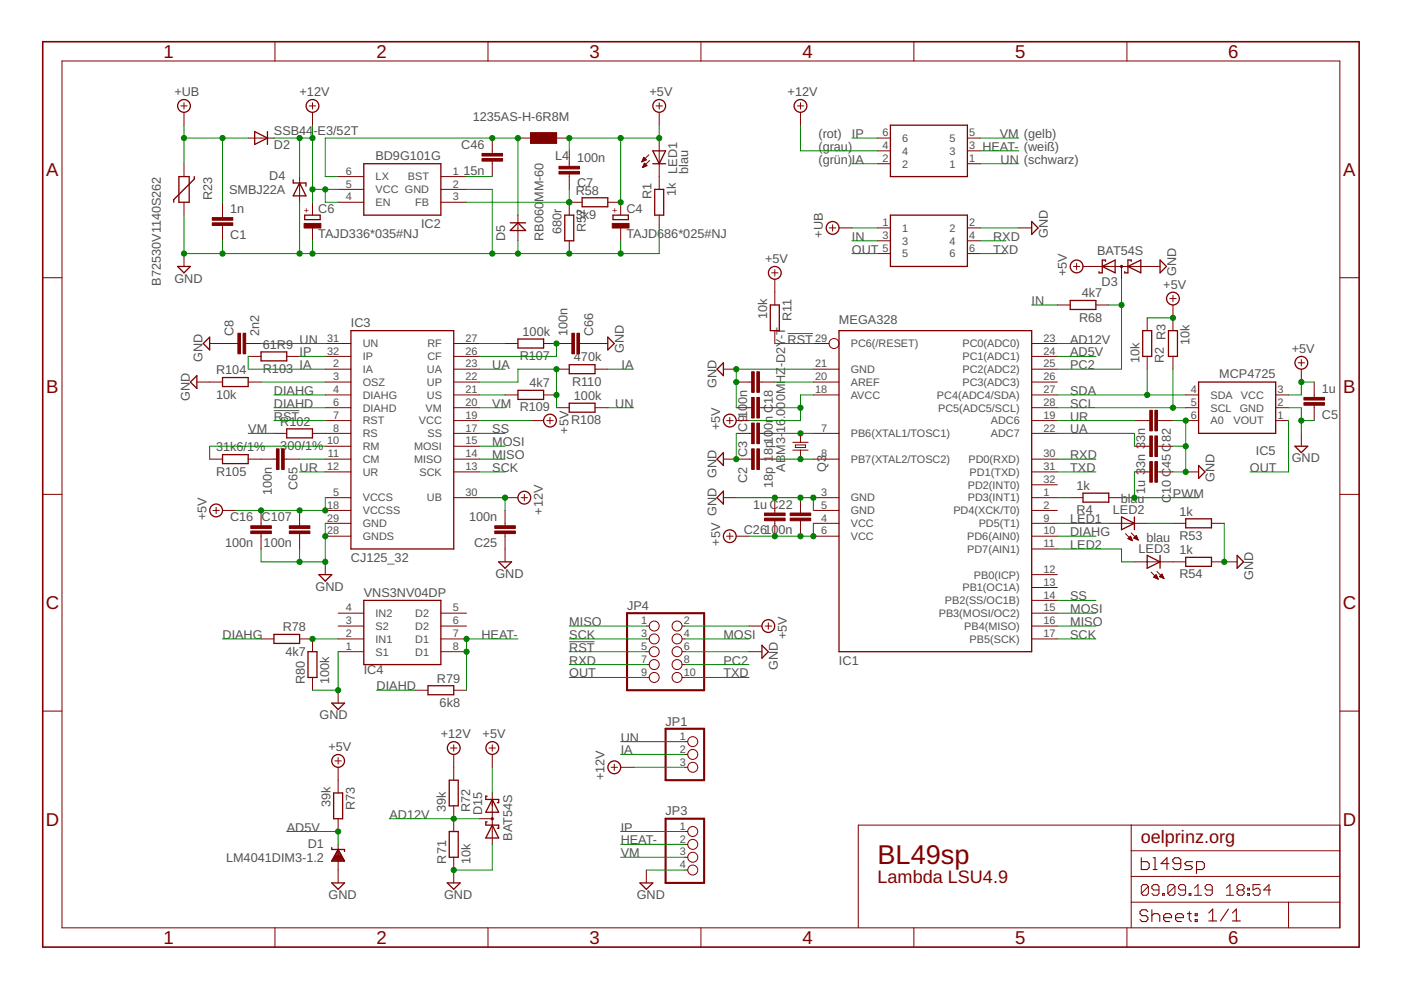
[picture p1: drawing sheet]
<svg xmlns="http://www.w3.org/2000/svg" width="297mm" height="210mm" viewBox="0 0 297 210" stroke-linecap="round" stroke-linejoin="round" font-family="sans-serif">
<path d="M167 70.7h5.4M58.1 87.1h5.4M120.7 136.1h5.4" fill="none" stroke="#505050" stroke-width=".21"/>
<g fill="none" stroke="#800000" stroke-width=".28">
<path d="M37.9 37.4h2.2v5.5h-2.2zM41.2 37.4v.6l-4.4 4.3v.6M54 27.9l2.7 1.4-2.7 1.3zM56.7 27.9v2.7M62.2 38.1v.7h2.7v.7M63.5 38.8l1.4 2.7h-2.7zM77.1 34.7h16.4v10.9h-16.4zM112.5 28.2h5.5v2.2h-5.5zM138.4 32h2.7l-1.3 2.7zM138.4 34.7h2.7M188.8 26.5h16.3v10.9h-16.3zM37.7 56.5h2.7l-1.4 1.3z"/>
<path d="M64.6 45.6h3.3v1h-3.3zM108.2 47.2h3.2M109.8 47.2l1.6 1.7h-3.2zM119.7 45.6h1.9v5.5h-1.9zM123.4 41.9h5.5v1.9h-5.5zM130 45.6h3.2v1h-3.2zM138.8 40.2h1.9v5.4h-1.9zM188.8 45.6h16.3v10.9h-16.3zM218.7 47l1.4 1.3-1.4 1.4zM233.7 56.5l2.7-1.4v2.7zM234.4 55.4v-.3h-.7v2.7h-.7v-.2M239.1 56.5l2.8-1.4v2.7z"/>
<path d="M239.8 55.4v-.3h-.7v2.7h-.6v-.2M246 55.1l1.3 1.4-1.3 1.3zM44.4 71.5v2.7l-1.3-1.4zM55.4 74.6h5.4v1.9h-5.4zM74.4 70.1h21.8v46.3h-21.8zM109.8 71.9h5.5v1.9h-5.5zM120.7 77.3h5.5v1.9h-5.5zM128.9 71.5l1.3 1.3-1.3 1.4zM153.4 76.9v2.8l-1.4-1.4zM163.3 64.7h1.9v5.4h-1.9zM177.9 70.1h40.8v68.1h-40.8zM226.9 63.7h5.4v1.9h-5.4z"/>
<path d="M242.3 70.1h1.9v5.5h-1.9zM247.7 70.1h1.9v5.5h-1.9zM40.4 81l1.3-1.3v2.7zM47.2 80.1h5.4v1.9h-5.4zM47.2 96.4h5.4v1.9h-5.4zM60.8 90.9h5.5v1.9h-5.5zM109.8 82.8h5.5v1.9h-5.5zM120.7 85.5h5.5v1.9h-5.5zM153.4 96v2.7l-1.4-1.4zM254.1 81h16.4v10.9h-16.4zM254.1 98.7l1.4 1.4-1.4 1.3zM274.6 94.6h2.7l-1.4 1.4z"/>
<path d="M105.7 119.1h2.8l-1.4 1.4zM153.4 104.1v2.8l-1.4-1.4zM229.6 104.6h5.5v1.9h-5.5zM237.8 109.6l2.7 1.4-2.7 1.3zM240.5 109.6v2.7M243.2 117.8l2.8 1.3-2.8 1.4zM246 117.8v2.7M251.4 110h5.5v1.9h-5.5zM251.4 118.2h5.5v1.9h-5.5zM262.3 117.8l1.4 1.3-1.4 1.4zM58.1 134.5h5.4v1.9h-5.4zM65.3 138.2h1.9v5.4h-1.9z"/>
<path d="M67.6 121.8h2.7l-1.3 1.4zM77.1 127.3h16.4v13.6h-16.4zM161.5 136.8l1.4 1.4-1.4 1.4zM70.3 149.1h2.7l-1.3 1.3zM90.7 145.4h5.5v1.9h-5.5zM70.3 179.7v.4h2.7v.4M70.7 168.1h1.9v5.5h-1.9zM95.2 165.4h2v5.5h-2zM95.2 176.3h2v5.5h-2zM103.3 174.3h-.3v.6h2.7v.7h-.2M103.3 168.8h-.3v.7h2.7v.7h-.2M104.4 174.9l1.3 2.8h-2.7z"/>
<path d="M104.4 169.5l1.3 2.7h-2.7zM70.3 182.5h2.7M70.3 187.2h2.7l-1.3 1.4zM70.5 182.3h2.4M70.6 182.1h2.2M70.7 181.8h1.9M70.9 181.6h1.6M71 181.3h1.4M71.1 181.1h1.1M71.3 180.8h.8M71.4 180.6h.6M71.5 180.4h.3"/>
<path d="M71.7 180.1l1.3 2.5h-2.7zM94.8 187.2h2.8l-1.4 1.4zM135.7 187.2h2.7l-1.4 1.4z"/>
<circle cx="39" cy="22.5" r="1.35"/>
<circle cx="66.3" cy="22.5" r="1.35"/>
<circle cx="139.8" cy="22.5" r="1.35"/>
<circle cx="169.7" cy="22.5" r="1.35"/>
<circle cx="164.3" cy="57.8" r="1.35"/>
<circle cx="176.5" cy="48.3" r="1.35"/>
<circle cx="228.3" cy="56.5" r="1.35"/>
<circle cx="248.7" cy="63.3" r="1.35"/>
<circle cx="275.9" cy="76.9" r="1.35"/>
<circle cx="116.6" cy="89.2" r="1.35"/>
<circle cx="154.7" cy="89.2" r="1.35"/>
<circle cx="45.8" cy="108.2" r="1.35"/>
<circle cx="111.2" cy="105.5" r="1.35"/>
<circle cx="154.7" cy="113.7" r="1.35"/>
<circle cx="162.9" cy="132.7" r="1.35"/>
<circle cx="96.2" cy="158.6" r="1.35"/>
<circle cx="104.4" cy="158.6" r="1.35"/>
<circle cx="71.7" cy="161.3" r="1.35"/>
<circle cx="130.2" cy="162.7" r="1.35"/>
</g>
<g fill="none" stroke="#800000" stroke-width=".21">
<path d="M13.1 12.9h271v183.8h-271zM58.3 8.8v4.1M103.5 8.8v4.1M148.6 8.8v4.1M193.8 8.8v4.1M238.9 8.8v4.1M38.3 22.5h1.4M39 21.8v1.3M39 23.8v2.7M39 34.7v2.7M52.6 29.3h5.5M63.5 37.4v5.5"/>
<path d="M65.6 22.5h1.3M66.3 21.8v1.3M66.3 23.8v2.7M71.7 37.4h5.4M93.5 37.4h5.4M104.4 29.3v3.2M104.4 34.2v3.2M109.8 29.3h2.7M118 29.3h2.7M120.7 32v3.3M120.7 36.9v3.3M136.1 34.3h.1"/>
<path d="M136.1 34.2h.3M136.2 34h.5M136.2 33.9h.8M136.2 35.5h.1M136.3 35.3h.3M136.3 33.8h.6M136.4 35.2h.5M136.4 33.7h.4M136.4 33.5h.3M136.4 35.1h.7M136.5 35h.5M136.5 33.4h.1"/>
<path d="M136.5 33.4l.5 .5-.9 .4zM136.5 34.8h.4M136.6 34.7h.2M136.6 34.6l.6 .5-1 .4zM137.6 32.8l-1.5 1.5M137.7 34l-1.5 1.5M139.1 22.5h1.3M139.8 21.8v1.3M139.8 23.8v2.7M139.8 29.3v10.9M169 22.5h1.4M169.7 21.8v1.3"/>
<path d="M169.7 23.8v2.7M186.1 29.3h2.7M186.1 34.7h2.7M186.1 32h2.7M205.1 29.3h2.7M205.1 34.7h2.7M205.1 32h2.7M9.1 58.9h4M39 42.9v2.7M39 53.8v2.7M47.2 42.9v3.2M47.2 47.8v3.3"/>
<path d="M66.3 42.9v2.7M66.3 48.3v2.8M71.7 40.2h5.4M71.7 42.9h5.4M93.5 40.2h5.4M93.5 42.9h5.4M109.8 45.6v5.5M120.7 51.1v2.7M123.4 42.9h-2.7v2.7M128.9 42.9h2.7v2.7M131.6 48.3v2.8M139.8 45.6v2.7"/>
<path d="M163.6 57.8h1.4M164.3 57.2v1.3M164.3 59.2v5.5M175.8 48.3h1.4M176.5 47.6v1.4M177.9 48.3h2.7M186.1 48.3h2.7M186.1 51.1h2.7M186.1 53.8h2.7M205.1 48.3h2.7M205.1 51.1h2.7M205.1 53.8h2.7"/>
<path d="M216 48.3h2.7M227.6 56.5h1.3M228.3 55.8v1.4M229.6 56.5h16.4M237.8 56.5v2.7M284.1 58.9h4.1M44.4 72.8h6M52.1 72.8h3.3M52.6 75.6h2.8M60.8 75.6h2.7M69 75.6h5.4M69 72.8h5.4"/>
<path d="M69 78.3h5.4M96.2 75.6h5.4M96.2 72.8h5.4M96.2 78.3h5.4M107.1 72.8h2.7M115.3 72.8h5.9M118 78.3h2.7M122.9 72.8h6M126.2 78.3h2.7M153.4 78.3h2.7M164.3 70.1v2.7M172.4 72.8h3.4"/>
<path d="M172.4 78.3h5.5M218.7 75.6h5.5M218.7 72.8h5.5M218.7 78.3h5.5M224.2 64.7h2.7M232.3 64.7h2.8M243.2 67.4v2.7M243.2 75.6v2.7M248 63.3h1.4M248.7 62.6v1.4M248.7 64.7v5.4M248.7 75.6v2.7"/>
<path d="M275.2 76.9h1.4M275.9 76.2v1.4M275.9 78.3v2.7M41.7 81h5.5M44.4 97.3h2.8M52.6 81h2.8M52.6 97.3h6M58.1 91.9h2.7M60.3 97.3h3.2M66.3 91.9h8.1M69 89.2h5.4M69 81h5.4"/>
<path d="M69 97.3h5.4M69 86.4h5.4M69 83.7h5.4M69 94.6h5.4M96.2 89.2h5.4M96.2 91.9h5.4M96.2 81h5.4M96.2 97.3h5.4M96.2 86.4h5.4M96.2 83.7h5.4M96.2 94.6h5.4M107.1 83.7h2.7"/>
<path d="M112.5 89.2h2.8M115.3 83.7h2.7M115.9 89.2h1.4M116.6 88.5v1.4M118 86.4h2.7M126.2 86.4h2.7M153.4 97.3h6M154.1 89.2h1.3M154.7 88.5v1.4M156.1 89.2h2.7M156.1 91.9h3.3M156.1 81h3.3"/>
<path d="M156.1 86.4h3.3M161 91.9h3.3M161 81h3.3M161 97.3h3.3M161 86.4h3.3M168.1 95.4h3.2M168.1 93.8h3.2M168.6 94.3h2.2v.6h-2.2zM169.7 91.9v1.9M169.7 95.4v1.9M172.4 91.9h5.5M172.4 81h5.5"/>
<path d="M172.4 97.3h5.5M172.4 83.7h5.5M218.7 89.2h5.5M218.7 91.9h5.5M218.7 81h5.5M218.7 97.3h5.5M218.7 86.4h5.5M218.7 83.7h5.5M240.5 89.2h3.3M240.5 94.6h3.3M245.4 89.2h3.3M245.4 94.6h3.3"/>
<path d="M251.4 89.2h2.7M251.4 86.4h2.7M251.4 83.7h2.7M270.5 89.2h2.7M270.5 86.4h2.7M270.5 83.7h2.7M275.9 91.9v2.7M278.6 81v3.3M278.6 85.9v3.3M9.1 104.8h4M45.1 108.2h1.4M45.8 107.5v1.4"/>
<path d="M47.2 108.2h2.7M55.4 108.2v3.3M55.4 113.1v3.3M63.5 108.2v3.3M63.5 113.1v3.3M69 105.5h5.4M69 100.1h5.4M69 111h5.4M69 113.7h5.4M69 108.2h5.4M69 119.1v2.7M96.2 105.5h5.4"/>
<path d="M96.2 100.1h5.4M107.1 108.2v3.3M107.1 113.1v6M107.1 105.5h2.7M110.5 105.5h1.3M111.2 104.8v1.4M153.4 105.5h2.7M154.1 113.7h1.3M154.7 113v1.4M156.1 113.7h2.7M164.3 105.5v3.3M164.3 110.4v3.3"/>
<path d="M169.7 105.5v3.3M169.7 110.4v3.3M172.4 105.5h5.5M172.4 111h5.5M172.4 113.7h5.5M172.4 108.2h5.5M218.7 105.5h5.5M218.7 100.1h5.5M218.7 111h5.5M218.7 113.7h5.5M218.7 108.2h5.5M218.7 116.4h5.5"/>
<path d="M218.7 102.8h5.5M226.9 105.5h2.7M235.1 105.5h2.7M235.1 111h8.1M238.6 113.1l1.5 1.5M239.1 114.2l.6-.5 .4 .9zM239.2 114.2h.7M239.3 114.1h.6M239.4 114.3h.6M239.4 113.9h.4M239.6 113.8h.2M239.7 114.5h.3"/>
<path d="M239.8 113l1.5 1.5M240 114.6h.1M240.4 114.1l.9 .4M240.4 114.1h.8M240.5 100.1h3.3M240.5 113.9h.6M240.5 119.1h10.9M240.6 114.2h.6M240.7 113.8h.3M240.8 113.7h.2M240.9 113.5l-.5 .6M240.9 113.5l.4 1"/>
<path d="M240.9 113.5h.1M241 114.3h.3M241.3 114.5h.1M245.4 100.1h3.3M248.7 111h2.7M251.4 100.1h2.7M256.9 111h2.7M256.9 119.1h5.4M284.1 104.8h4.1M55.4 135.5h2.7M63.5 135.5h2.8v2.7M71.7 135.5h5.4"/>
<path d="M71.7 138.2h5.4M71.7 132.7h5.4M71.7 130h5.4M93.5 135.5h5.4M93.5 138.2h5.4M93.5 132.7h5.4M93.5 130h5.4M137 135.5h.6M137 138.2h.6M137 132.7h.6M144.6 135.5h.6M144.6 138.2h.6"/>
<path d="M144.6 132.7h.6M158.8 138.2h2.7M158.8 132.7h2.7M162.2 132.7h1.4M162.9 132.1v1.3M218.7 135.5h5.5M218.7 132.7h5.5M218.7 121.8h5.5M218.7 130h5.5M218.7 127.3h5.5M218.7 124.6h5.5M244.1 121.3l1.5 1.5"/>
<path d="M244.6 122.4l1 .4M244.6 122.4l.5-.6 .5 1M244.6 122.4h.8M244.8 122.2h.5M244.8 122.5h.6M244.9 122.1h.4M245 122h.2M245.2 122.6h.3M245.3 121.2l1.5 1.5M245.4 122.7h.1M245.9 122.2h.7M246 122.1h.5"/>
<path d="M246.1 122.4h.6M246.1 122h.4M246.2 121.8h.2M246.4 121.7l.4 1-1-.4zM246.4 122.5h.3M246.7 122.6h.1M9.1 150.8h4M66.3 143.6v2.7M71.7 146.3v2.8M88 146.3h2.7M95.5 158.6h1.4M96.2 157.9v1.4"/>
<path d="M96.2 160v5.4M96.2 146.3h2.7M103.7 158.6h1.4M104.4 157.9v1.4M104.4 160v2.7M137 140.9h.6M137 143.6h.6M144.6 140.9h.6M144.6 143.6h.6M145.2 157.2h.6M145.2 160h.6M284.1 150.8h4.1"/>
<path d="M71 161.3h1.4M71.7 160.7v1.3M71.7 162.7v5.4M71.7 173.6v2.7M71.7 179v8.2M96.2 170.9v5.4M101.6 173.6h2.8M104.4 168.1v10.9M129.6 162.7h1.3M130.2 162v1.4M131.6 162.7h2.7M145.2 162.7h.6"/>
<path d="M145.2 176.3h.6M145.2 179h.6M239.8 174.9v21.8M284.1 174.9h-102.1v21.8M58.3 196.7v4.1M96.2 181.8v5.4M103.5 196.7v4.1M137 184.5v2.7M145.2 181.8h.6M145.2 184.5h.6M148.6 196.7v4.1M193.8 196.7v4.1"/>
<path d="M238.9 196.7v4.1M239.8 191.3h44.3M239.8 185.8h44.3M239.8 180.4h44.3M243.5 187.9l-.4-.3h-.8l-.3 .3v1.5M243.5 187.9v1.5l-.4 .4h-.8l-.3-.4M243.5 187.9l-1.5 1.5M245.7 188.7h-1.1l-.4-.4v-.4l.4-.3h.8l.3 .3v1.5l-.3 .4h-.8l-.4-.4M246.5 189.4h.4v.4h-.4zM249.1 187.9l-.3-.3h-.8l-.4 .3v1.5M249.1 187.9v1.5l-.3 .4h-.8l-.4-.4M249.1 187.9l-1.5 1.5"/>
<path d="M251.4 188.7h-1.1l-.4-.4v-.4l.4-.3h.7l.4 .3v1.5l-.4 .4h-.7l-.4-.4M252.1 189.4h.4v.4h-.4zM253.3 189.8h1.5M253.3 188.3l.7-.7v2.2M257 188.7h-1.1l-.4-.4v-.4l.4-.3h.7l.4 .3v1.5l-.4 .4h-.7l-.4-.4M260 189.8h1.5M260 188.3l.8-.7v2.2M262.7 188.7l-.4-.4v-.4l.4-.3h.7l.4 .3v.4l-.4 .4M262.7 188.7l-.4 .4v.3l.4 .4h.7l.4-.4v-.3l-.4-.4M262.7 188.7h.7M264.5 189.4h.4v.4h-.4zM264.5 188.3h.4v.4h-.4z"/>
<path d="M267.2 187.6h-1.5v1.1l.7-.4h.4l.4 .4v.7l-.4 .4h-.8l-.3-.4M269.4 188.7h-1.5l1.1-1.1v2.2M273.2 191.3v5.4"/>
<circle cx="176.8" cy="72.8" r="1.06"/>
<circle cx="138.7" cy="135.5" r="1.06"/>
<circle cx="138.7" cy="132.7" r="1.06"/>
<circle cx="138.7" cy="138.2" r="1.06"/>
<circle cx="143.6" cy="138.2" r="1.06"/>
<circle cx="143.6" cy="132.7" r="1.06"/>
<circle cx="143.6" cy="135.5" r="1.06"/>
<circle cx="138.7" cy="143.6" r="1.06"/>
<circle cx="138.7" cy="140.9" r="1.06"/>
<circle cx="143.6" cy="143.6" r="1.06"/>
<circle cx="143.6" cy="140.9" r="1.06"/>
<circle cx="146.9" cy="160" r="1.06"/>
<circle cx="146.9" cy="157.2" r="1.06"/>
<circle cx="146.9" cy="179" r="1.06"/>
<circle cx="146.9" cy="176.3" r="1.06"/>
<circle cx="146.9" cy="162.7" r="1.06"/>
<circle cx="146.9" cy="184.5" r="1.06"/>
<circle cx="146.9" cy="181.8" r="1.06"/>
</g>
<g fill="#800000" stroke="#800000" stroke-width=".21">
<path d="M53.2 112.6h4.3v.5h-4.3z"/>
<path d="M53.2 111.5h4.3v.5h-4.3z"/>
<path d="M104.9 111.5h4.4v.5h-4.4z"/>
<path d="M104.9 112.6h4.4v.5h-4.4z"/>
<path d="M61.3 112.6h4.4v.5h-4.4z"/>
<path d="M61.3 111.5h4.4v.5h-4.4z"/>
<path d="M58.6 95.2h.6v4.3h-.6z"/>
<path d="M59.7 95.2h.6v4.3h-.6z"/>
<path d="M121.2 70.7h.6v4.3h-.6z"/>
<path d="M122.3 70.7h.6v4.3h-.6z"/>
<path d="M160.5 95.2h.5v4.3h-.5z"/>
<path d="M159.4 95.2h.5v4.3h-.5z"/>
<path d="M160.5 89.7h.5v4.4h-.5z"/>
<path d="M159.4 89.7h.5v4.4h-.5z"/>
<path d="M162.1 108.8h4.4v.5h-4.4z"/>
<path d="M162.1 109.9h4.4v.5h-4.4z"/>
<path d="M243.8 87h.5v4.4h-.5z"/>
<path d="M244.9 87h.5v4.4h-.5z"/>
<path d="M243.8 92.4h.5v4.4h-.5z"/>
<path d="M244.9 92.4h.5v4.4h-.5z"/>
<path d="M159.4 78.8h.5v4.4h-.5z"/>
<path d="M160.5 78.8h.5v4.4h-.5z"/>
<path d="M167.5 109.9h4.4v.5h-4.4z"/>
<path d="M167.5 108.8h4.4v.5h-4.4z"/>
<path d="M45 46.1h4.4v.6h-4.4z"/>
<path d="M45 47.2h4.4v.6h-4.4z"/>
<path d="M129.8 47.4h3.6v.9h-3.6z"/>
<path d="M64.5 47.4h3.5v.9h-3.5z"/>
<path d="M102.2 33.6h4.4v.6h-4.4z"/>
<path d="M102.2 32.5h4.4v.6h-4.4z"/>
<path d="M118.5 35.3h4.4v.5h-4.4z"/>
<path d="M118.5 36.3h4.4v.6h-4.4z"/>
<path d="M112.5 28.2h5.5v2.2h-5.5z"/>
<path d="M51.5 70.7h.6v4.3h-.6z"/>
<path d="M50.4 70.7h.6v4.3h-.6z"/>
<path d="M276.5 84.3h4.3v.5h-4.3z"/>
<path d="M276.5 85.4h4.3v.5h-4.3z"/>
<path d="M160.5 84.3h.5v4.3h-.5z"/>
<path d="M159.4 84.3h.5v4.3h-.5z"/>
<path d="M243.8 97.9h.5v4.3h-.5z"/>
<path d="M244.9 97.9h.5v4.3h-.5z"/>
</g>
<g fill="none" stroke="#800000" stroke-width=".23">
<path d="M242 181.9v2.5h1.2l.4-.5v-.8l-.4-.4h-1.2M243.4 193.3l-.4-.4h-.9l-.4 .4v.4l.4 .4h.9l.4 .5v.4l-.4 .4h-.9l-.4-.4M244.2 192.9v2.5M244.2 194.1l.4-.4h.9l.4 .4v1.3M244.5 184.4h.8M244.5 181.9h.4v2.5M246.7 194.6h1.7v-.5l-.4-.4h-.9l-.4 .4v.9l.4 .4h.9M247.8 183.1h-1.6l1.2-1.2v2.5M249.2 194.6h1.7v-.5l-.4-.4h-.8l-.5 .4v.9l.5 .4h.8M250.3 183.1h-1.2l-.4-.4v-.4l.4-.4h.8l.4 .4v1.6l-.4 .5h-.8l-.4-.5M251.7 193.7h.9M252.2 193.3v1.7l.4 .4"/>
<path d="M252.9 182.7h-1.3l-.4 .4 .4 .4h.8l.5 .4-.5 .5h-1.2M253.4 193.7h.4v.4h-.4zM253.4 195h.4v.4h-.4zM253.7 184.4h1.2l.5-.5v-.8l-.5-.4h-1.2v2.5M256.3 193.6l.8-.9v2.6M256.3 195.3h1.7M260.5 192.7l-1.7 2.6M261.3 195.3h1.7M261.3 193.6l.8-.9v2.6"/>
</g>
<path d="M9.1 8.8h279.1v192h-279.1z" fill="none" stroke="#800000" stroke-width=".34"/>
<g fill="none" stroke="#800000" stroke-width=".44">
<path d="M132.9 130h16.4v16.3h-16.4zM141.1 154.5h8.2v10.9h-8.2zM141.1 173.6h8.2v13.6h-8.2z"/>
<circle cx="237.8" cy="56.5" r=".13"/>
<circle cx="104.4" cy="173.6" r=".13"/>
</g>
<g fill="none" stroke="#008000" stroke-width=".21">
<path d="M39 26.5v8.2M39 29.3h13.6M47.2 29.3v13.6M58.1 29.3h8.2M63.5 29.3v8.1M66.3 26.5v16.4M71.7 37.4h-2.7v-8.1h40.8v16.3M98.9 37.4h5.5M131.6 29.3v13.6M139.8 26.5v2.8h-19.1v2.7M169.7 26.5v5.5h16.4M180.6 29.3h5.5"/>
<path d="M180.6 34.7h5.5M207.8 29.3h8.2M207.8 34.7h8.2M207.8 32h8.2M39 45.6v8.2h100.8v-5.5M47.2 51.1v2.7M63.5 42.9v10.9M66.3 51.1v2.7M66.3 40.2h5.4M69 40.2v2.7h2.7M98.9 40.2h5.5v13.6M109.8 51.1v2.7"/>
<path d="M120.7 40.2v2.7h-21.8M131.6 51.1v2.7M180.6 53.8h5.5M180.6 48.3h5.5M180.6 51.1h5.5M207.8 53.8h5.5M207.8 48.3h8.2M207.8 51.1h5.5M237.8 59.2v19.1h-13.6M52.6 75.6v2.7h16.4M55.4 72.8h13.6M63.5 75.6h5.5"/>
<path d="M101.6 78.3h5.5M101.6 72.8h5.5M118 72.8v2.8h-16.4M128.9 78.3h5.4M164.3 72.8h8.1M172.4 78.3h-16.3v8.1M218.7 64.7h5.5M224.2 75.6h8.1M224.2 72.8h8.1M235.1 64.7h2.7M243.2 67.4h5.5M243.2 78.3v5.4"/>
<path d="M248.7 78.3v8.1M52.6 91.9h5.5M55.4 81h13.6M58.1 86.4h10.9M58.1 89.2h10.9M58.1 83.7h10.9M63.5 97.3h5.5M69 94.6h-24.6v2.7M101.6 81h8.2v-2.7h8.2v8.1M101.6 86.4h5.5M101.6 89.2h10.9M101.6 94.6h5.5"/>
<path d="M101.6 83.7h5.5M101.6 91.9h5.5M101.6 97.3h5.5M128.9 86.4h5.4M156.1 91.9v5.4M164.3 86.4h5.4M164.3 81h8.1M164.3 91.9h8.1M164.3 97.3h8.1M172.4 83.7h-2.7v5.5h-10.9M224.2 86.4h27.2M224.2 89.2h16.3"/>
<path d="M224.2 83.7h27.2M224.2 91.9h16.3v2.7M224.2 97.3h8.1M248.7 89.2h2.7v10.9h-2.7M248.7 94.6h2.7M273.2 86.4h2.7v5.5M273.2 89.2v10.9h-8.2M275.9 89.2h2.7M278.6 81h-2.7v2.7h-2.7M63.5 116.4v2.7M63.5 100.1h5.5M69 105.5v2.7h-19.1"/>
<path d="M69 111v8.1h-13.6v-2.7M101.6 105.5h5.5v2.7M101.6 100.1h5.5M156.1 105.5h16.3v2.7M172.4 111v2.7h-13.6M224.2 116.4h13.6v2.7h2.7M224.2 105.5h2.7M224.2 100.1h8.1M224.2 113.7h8.1M224.2 111h10.9M237.8 105.5h16.3M240.5 100.1v5.4"/>
<path d="M243.2 111h5.5M259.6 111v8.1M47.2 135.5h8.2M66.3 135.5h5.4M71.7 138.2v8.1h-5.4M109.8 135.5h-10.9v10.8M120.7 138.2h16.3M120.7 132.7h16.3M120.7 135.5h16.3M145.2 138.2h13.6M145.2 132.7h13.6M145.2 135.5h13.6"/>
<path d="M224.2 132.7h8.1M224.2 135.5h8.1M224.2 130h8.1M224.2 127.3h8.1M79.9 146.3h8.1M120.7 143.6h16.3M120.7 140.9h16.3M131.6 157.2h13.6M131.6 160h13.6M145.2 143.6h13.6M145.2 140.9h13.6M60.8 176.3h10.9v2.7"/>
<path d="M82.6 173.6h19M104.4 162.7v5.4M104.4 179v5.5h-8.2M131.6 176.3h13.6M131.6 179h13.6M134.3 162.7h10.9M131.6 181.8h13.6M137 184.5h8.2"/>
</g>
<g fill="#008000" stroke="#008000" stroke-width=".21">
<circle cx="71.7" cy="146.3" r=".55"/>
<circle cx="96.2" cy="184.5" r=".55"/>
<circle cx="69" cy="113.7" r=".55"/>
<circle cx="63.5" cy="119.1" r=".55"/>
<circle cx="69" cy="119.1" r=".55"/>
<circle cx="156.1" cy="97.3" r=".55"/>
<circle cx="259.6" cy="119.1" r=".55"/>
<circle cx="66.3" cy="53.8" r=".55"/>
<circle cx="131.6" cy="53.8" r=".55"/>
<circle cx="47.2" cy="53.8" r=".55"/>
<circle cx="63.5" cy="53.8" r=".55"/>
<circle cx="104.4" cy="53.8" r=".55"/>
<circle cx="39" cy="53.8" r=".55"/>
<circle cx="120.7" cy="53.8" r=".55"/>
<circle cx="109.8" cy="53.8" r=".55"/>
<circle cx="172.4" cy="105.5" r=".55"/>
<circle cx="169.7" cy="105.5" r=".55"/>
<circle cx="164.3" cy="105.5" r=".55"/>
<circle cx="156.1" cy="78.3" r=".55"/>
<circle cx="156.1" cy="81" r=".55"/>
<circle cx="275.9" cy="89.2" r=".55"/>
<circle cx="251.4" cy="89.2" r=".55"/>
<circle cx="251.4" cy="94.6" r=".55"/>
<circle cx="251.4" cy="100.1" r=".55"/>
<circle cx="69" cy="108.2" r=".55"/>
<circle cx="63.5" cy="108.2" r=".55"/>
<circle cx="55.4" cy="108.2" r=".55"/>
<circle cx="131.6" cy="29.3" r=".55"/>
<circle cx="139.8" cy="29.3" r=".55"/>
<circle cx="131.6" cy="42.9" r=".55"/>
<circle cx="120.7" cy="29.3" r=".55"/>
<circle cx="172.4" cy="113.7" r=".55"/>
<circle cx="169.7" cy="113.7" r=".55"/>
<circle cx="164.3" cy="113.7" r=".55"/>
<circle cx="248.7" cy="67.4" r=".55"/>
<circle cx="275.9" cy="81" r=".55"/>
<circle cx="169.7" cy="86.4" r=".55"/>
<circle cx="66.3" cy="135.5" r=".55"/>
<circle cx="71.7" cy="176.3" r=".55"/>
<circle cx="96.2" cy="173.6" r=".55"/>
<circle cx="118" cy="83.7" r=".55"/>
<circle cx="118" cy="78.3" r=".55"/>
<circle cx="118" cy="72.8" r=".55"/>
<circle cx="98.9" cy="138.2" r=".55"/>
<circle cx="98.9" cy="135.5" r=".55"/>
<circle cx="169.7" cy="97.3" r=".55"/>
<circle cx="169.7" cy="91.9" r=".55"/>
<circle cx="237.8" cy="64.7" r=".55"/>
<circle cx="47.2" cy="29.3" r=".55"/>
<circle cx="39" cy="29.3" r=".55"/>
<circle cx="63.5" cy="29.3" r=".55"/>
<circle cx="66.3" cy="40.2" r=".55"/>
<circle cx="69" cy="40.2" r=".55"/>
<circle cx="66.3" cy="29.3" r=".55"/>
<circle cx="107.1" cy="105.5" r=".55"/>
<circle cx="104.4" cy="29.3" r=".55"/>
<circle cx="109.8" cy="29.3" r=".55"/>
<circle cx="120.7" cy="42.9" r=".55"/>
<circle cx="248.7" cy="86.4" r=".55"/>
<circle cx="243.2" cy="83.7" r=".55"/>
<circle cx="240.5" cy="105.5" r=".55"/>
</g>
<text font-size="5.8" fill="#800000" x="186.1" y="183.1">BL49sp</text>
<g font-size="3.9" fill="#800000">
<text x="34.6" y="12.3">1</text>
<text x="79.8" y="12.3">2</text>
<text x="125" y="12.3">3</text>
<text x="170.1" y="12.3">4</text>
<text x="215.3" y="12.3">5</text>
<text x="260.4" y="12.3">6</text>
<text x="9.8" y="37.3">A</text>
<text x="284.8" y="37.3">A</text>
<text x="9.8" y="83.2">B</text>
<text x="284.8" y="83.2">B</text>
<text x="9.7" y="129.2">C</text>
<text x="284.7" y="129.2">C</text>
<text x="9.7" y="175.1">D</text>
<text x="284.7" y="175.1">D</text>
<text x="34.6" y="200.2">1</text>
<text x="79.8" y="200.2">2</text>
<text x="125" y="200.2">3</text>
<text x="170.1" y="200.2">4</text>
<text x="215.3" y="200.2">5</text>
<text x="260.4" y="200.2">6</text>
</g>
<g font-size="3.8" fill="#800000">
<text x="241.9" y="178.8">oelprinz.org</text>
<text x="186.1" y="187.2">Lambda LSU4.9</text>
</g>
<g font-size="2.7" fill="#505050">
<text x="37" y="20.4">+UB</text>
<text x="63.5" y="20.4">+12V</text>
<text x="137.7" y="20.4">+5V</text>
<text x="167" y="20.4">+12V</text>
<text x="58.1" y="28.7">SSB44</text>
<text x="66.4" y="28.7">-E3/52T</text>
<text x="100.2" y="25.7">1235AS-H-6R8M</text>
<text x="173.5" y="29.3">(rot)</text>
<text x="180.6" y="29.3">IP</text>
<text x="212" y="29.3">VM (gelb)</text>
<text x="58.1" y="31.7">D2</text>
<text x="79.6" y="33.9">BD9G101G</text>
<text x="97.8" y="31.6">C46</text>
<text x="117.7" y="33.9">L4</text>
<text x="122.3" y="34.3">100n</text>
<text x="173.5" y="32">(grau)</text>
<text x="173.5" y="34.7">(grün)IA</text>
<text x="208.3" y="32">HEAT- (weiß)</text>
<text x="212.1" y="34.7">UN (schwarz)</text>
<text x="48.6" y="41.1">SMBJ22A</text>
<text x="57.1" y="38.1">D4</text>
<text x="98.2" y="37">15n</text>
<text x="122.1" y="41.3">R58</text>
<text x="122.3" y="39.7">C7</text>
<text x="143.3" y="41.6" transform="rotate(-90 143.3 41.6)">1k</text>
<text x="143.6" y="36.9" transform="rotate(-90 143.6 36.9)">LED1</text>
<text x="145.9" y="36.9" transform="rotate(-90 145.9 36.9)">blau</text>
<text x="45" y="42.4" transform="rotate(-90 45 42.4)">R23</text>
<text x="48.8" y="45.2">1n</text>
<text x="67.5" y="45.1">C6</text>
<text x="115.3" y="42.8" transform="rotate(-90 115.3 42.8)">MM-60</text>
<text x="122.1" y="46.4">3k9</text>
<text x="132.8" y="45.1">C4</text>
<text x="138.2" y="42.2" transform="rotate(-90 138.2 42.2)">R1</text>
<text x="48.8" y="50.6">C1</text>
<text x="67.5" y="50.5">TAJD336*035#NJ</text>
<text x="89.3" y="48.3">IC2</text>
<text x="107.1" y="51.1" transform="rotate(-90 107.1 51.1)">D5</text>
<text x="115.3" y="51.1" transform="rotate(-90 115.3 51.1)">RB060</text>
<text x="119.1" y="49.6" transform="rotate(-90 119.1 49.6)">680r</text>
<text x="124.2" y="49.2" transform="rotate(-90 124.2 49.2)">R57</text>
<text x="132.8" y="50.5">TAJD686*025#NJ</text>
<text x="174.5" y="50.4" transform="rotate(-90 174.5 50.4)">+UB</text>
<text x="180.6" y="53.8">OUT</text>
<text x="180.6" y="51.1">IN</text>
<text x="210.6" y="53.8">TXD</text>
<text x="210.6" y="51.1">RXD</text>
<text x="222.1" y="50.4" transform="rotate(-90 222.1 50.4)">GND</text>
<text x="37" y="59.9">GND</text>
<text x="162.2" y="55.8">+5V</text>
<text x="226.2" y="58.5" transform="rotate(-90 226.2 58.5)">+5V</text>
<text x="232.6" y="54.2">BAT54S</text>
<text x="249.4" y="58.5" transform="rotate(-90 249.4 58.5)">GND</text>
<text x="34.1" y="60.6" transform="rotate(-90 34.1 60.6)">B72530V1140S262</text>
<text x="218.7" y="64.7">IN</text>
<text x="229.4" y="63">4k7</text>
<text x="233.5" y="60.6">D3</text>
<text x="246.6" y="61.3">+5V</text>
<text x="49.5" y="71.2" transform="rotate(-90 49.5 71.2)">C8</text>
<text x="54.9" y="71.2" transform="rotate(-90 54.9 71.2)">2n2</text>
<text x="74.4" y="69.3">IC3</text>
<text x="110.8" y="71.2">100k</text>
<text x="120.3" y="71.2" transform="rotate(-90 120.3 71.2)">100n</text>
<text x="125.7" y="71.2" transform="rotate(-90 125.7 71.2)">C66</text>
<text x="162.6" y="67.6" transform="rotate(-90 162.6 67.6)">10k</text>
<text x="167.8" y="68" transform="rotate(-90 167.8 68)">R11</text>
<text x="177.9" y="68.7">MEGA328</text>
<text x="228.8" y="68.2">R68</text>
<text x="43" y="76.8" transform="rotate(-90 43 76.8)">GND</text>
<text x="55.7" y="73.9">61R9</text>
<text x="63.5" y="75.6">IP</text>
<text x="63.5" y="72.8">UN</text>
<text x="110.2" y="76.3">R107</text>
<text x="121.7" y="76.6">470k</text>
<text x="132.3" y="74.9" transform="rotate(-90 132.3 74.9)">GND</text>
<text x="166.4" y="77.8" transform="rotate(-90 166.4 77.8)">-D2Y-T</text>
<text x="167" y="72.8">RST</text>
<text x="226.9" y="75.6">AD5V</text>
<text x="226.9" y="72.8">AD12V</text>
<text x="241.6" y="76.9" transform="rotate(-90 241.6 76.9)">10k</text>
<text x="246.7" y="76.9" transform="rotate(-90 246.7 76.9)">R2 R3</text>
<text x="252.2" y="73.1" transform="rotate(-90 252.2 73.1)">10k</text>
<text x="273.9" y="74.9">+5V</text>
<text x="45.8" y="79.4">R104</text>
<text x="55.7" y="79.1">R103</text>
<text x="58.1" y="83.7">DIAHG</text>
<text x="63.5" y="78.3">IA</text>
<text x="104.4" y="78.3">UA</text>
<text x="112.3" y="82.1">4k7</text>
<text x="121.3" y="81.8">R110</text>
<text x="131.8" y="78.3">IA</text>
<text x="151.9" y="82.2" transform="rotate(-90 151.9 82.2)">GND</text>
<text x="226.9" y="78.3">PC2</text>
<text x="226.9" y="83.7">SDA</text>
<text x="258.5" y="80.2">MCP4725</text>
<text x="280.3" y="83.3">1u</text>
<text x="40.2" y="84.9" transform="rotate(-90 40.2 84.9)">GND</text>
<text x="45.8" y="84.5">10k</text>
<text x="58.1" y="89.2">RST</text>
<text x="58.1" y="86.4">DIAHD</text>
<text x="104.4" y="86.4">VM</text>
<text x="110.2" y="87.2">R109</text>
<text x="121.1" y="90">R108</text>
<text x="121.7" y="84.8">100k</text>
<text x="130.4" y="86.4">UN</text>
<text x="158.4" y="85.6" transform="rotate(-90 158.4 85.6)">0n</text>
<text x="163.9" y="85.6" transform="rotate(-90 163.9 85.6)">18</text>
<text x="166.4" y="88.9" transform="rotate(-90 166.4 88.9)">.000MHZ</text>
<text x="226.9" y="89.2">UR</text>
<text x="226.9" y="86.4">SCL</text>
<text x="280.3" y="88.8">C5</text>
<text x="45.8" y="95.7">31k6/1%</text>
<text x="52.6" y="91.9">VM</text>
<text x="59.4" y="95.4">3</text>
<text x="59.4" y="90.3">R102</text>
<text x="60.9" y="95.4">00/1%</text>
<text x="104.4" y="94.6">MOSI</text>
<text x="104.4" y="91.9">SS</text>
<text x="120.6" y="92" transform="rotate(-90 120.6 92)">+5V</text>
<text x="152.7" y="91.2" transform="rotate(-90 152.7 91.2)">+5V</text>
<text x="158.4" y="91.5" transform="rotate(-90 158.4 91.5)">C910</text>
<text x="163.9" y="91.1" transform="rotate(-90 163.9 91.1)">0n C</text>
<text x="166.4" y="91.8" transform="rotate(-90 166.4 91.8)">16</text>
<text x="226.9" y="91.9">UA</text>
<text x="248.3" y="93.8" transform="rotate(-90 248.3 93.8)">82</text>
<text x="45.8" y="100.9">R105</text>
<text x="63.5" y="100.1">UR</text>
<text x="104.4" y="97.3">MISO</text>
<text x="104.4" y="100.1">SCK</text>
<text x="151.9" y="101.3" transform="rotate(-90 151.9 101.3)">GND</text>
<text x="158.4" y="97" transform="rotate(-90 158.4 97)">C3</text>
<text x="166.4" y="100.1" transform="rotate(-90 166.4 100.1)">ABM3-</text>
<text x="175.2" y="100.1" transform="rotate(-90 175.2 100.1)">Q3</text>
<text x="226.9" y="100.1">TXD</text>
<text x="226.9" y="97.3">RXD</text>
<text x="242.8" y="99.2" transform="rotate(-90 242.8 99.2)">3n 33n</text>
<text x="248.3" y="99.2" transform="rotate(-90 248.3 99.2)">45 C</text>
<text x="265" y="100.1">OUT</text>
<text x="266.3" y="96.5">IC5</text>
<text x="273.9" y="98">GND</text>
<text x="57.7" y="105" transform="rotate(-90 57.7 105)">100n</text>
<text x="63.1" y="103.9" transform="rotate(-90 63.1 103.9)">C65</text>
<text x="158.4" y="102.4" transform="rotate(-90 158.4 102.4)">C2</text>
<text x="159.7" y="107.8">1u C</text>
<text x="163.9" y="103.5" transform="rotate(-90 163.9 103.5)">18p 18p10</text>
<text x="165.1" y="107.8">22</text>
<text x="228.3" y="103.9">1k</text>
<text x="237.6" y="106.7">blau</text>
<text x="242.8" y="104.7" transform="rotate(-90 242.8 104.7)">1u 3</text>
<text x="248.3" y="106.6" transform="rotate(-90 248.3 106.6)">C10 C</text>
<text x="248.7" y="105.5">PWM</text>
<text x="257.5" y="102.1" transform="rotate(-90 257.5 102.1)">GND</text>
<text x="43.8" y="110.3" transform="rotate(-90 43.8 110.3)">+5V</text>
<text x="48.8" y="110.5">C16</text>
<text x="55.5" y="110.5">C107</text>
<text x="99.5" y="110.5">100n</text>
<text x="115.1" y="109.1" transform="rotate(-90 115.1 109.1)">+12V</text>
<text x="151.9" y="109.4" transform="rotate(-90 151.9 109.4)">GND</text>
<text x="157.7" y="113.3">C2610</text>
<text x="165.1" y="113.3">0n</text>
<text x="226.9" y="113.7">DIAHG</text>
<text x="226.9" y="111">LED1</text>
<text x="228.3" y="109">R4</text>
<text x="236" y="109">LED2</text>
<text x="250" y="109.3">1k</text>
<text x="47.7" y="116">100n</text>
<text x="55.9" y="116">100n</text>
<text x="74.4" y="119.1">CJ125_32</text>
<text x="100.5" y="116">C25</text>
<text x="152.7" y="115.7" transform="rotate(-90 152.7 115.7)">+5V</text>
<text x="226.9" y="116.4">LED2</text>
<text x="241.4" y="117.2">LED3</text>
<text x="243.1" y="114.9">blau</text>
<text x="250" y="117.5">1k</text>
<text x="250" y="114.5">R53</text>
<text x="66.9" y="125.2">GND</text>
<text x="105" y="122.5">GND</text>
<text x="250" y="122.6">R54</text>
<text x="265.7" y="123" transform="rotate(-90 265.7 123)">GND</text>
<text x="77.1" y="126.5">VNS3NV04DP</text>
<text x="133" y="129.3">JP4</text>
<text x="226.9" y="130">MOSI</text>
<text x="226.9" y="127.3">SS</text>
<text x="47.2" y="135.5">DIAHG</text>
<text x="59.9" y="133.9">R78</text>
<text x="102.1" y="135.5">HEAT-</text>
<text x="120.7" y="132.7">MISO</text>
<text x="120.7" y="135.5">SCK</text>
<text x="153.4" y="135.5">MOSI</text>
<text x="166.9" y="135.5" transform="rotate(-90 166.9 135.5)">+5V</text>
<text x="226.9" y="132.7">MISO</text>
<text x="226.9" y="135.5">SCK</text>
<text x="60.5" y="139">4k7</text>
<text x="77.1" y="142.8">IC4</text>
<text x="120.7" y="143.6">OUT</text>
<text x="120.7" y="138.2">RST</text>
<text x="120.7" y="140.9">RXD</text>
<text x="153.4" y="140.9">PC2</text>
<text x="153.4" y="143.6">TXD</text>
<text x="164.9" y="142.1" transform="rotate(-90 164.9 142.1)">GND</text>
<text x="177.9" y="140.9">IC1</text>
<text x="64.6" y="145" transform="rotate(-90 64.6 145)">R80</text>
<text x="69.8" y="145" transform="rotate(-90 69.8 145)">100k</text>
<text x="79.9" y="146.4">DIAHD</text>
<text x="92.6" y="144.7">R79</text>
<text x="93.2" y="149.9">6k8</text>
<text x="67.8" y="152.5">GND</text>
<text x="141.1" y="153.8">JP1</text>
<text x="69.6" y="159.3">+5V</text>
<text x="93.5" y="156.6">+12V</text>
<text x="102.3" y="156.6">+5V</text>
<text x="131.6" y="157.2">UN</text>
<text x="131.6" y="160">IA</text>
<text x="128.2" y="165.4" transform="rotate(-90 128.2 165.4)">+12V</text>
<text x="70.1" y="171.1" transform="rotate(-90 70.1 171.1)">39k</text>
<text x="75.2" y="171.7" transform="rotate(-90 75.2 171.7)">R73</text>
<text x="82.6" y="173.6">AD12V</text>
<text x="94.6" y="172.2" transform="rotate(-90 94.6 172.2)">39k</text>
<text x="99.7" y="172.2" transform="rotate(-90 99.7 172.2)">R72</text>
<text x="102.2" y="172.8" transform="rotate(-90 102.2 172.8)">D15</text>
<text x="141.1" y="172.9">JP3</text>
<text x="60.8" y="176.3">AD5V</text>
<text x="65.3" y="179.7">D1</text>
<text x="108.6" y="178.2" transform="rotate(-90 108.6 178.2)">BAT54S</text>
<text x="131.6" y="176.3">IP</text>
<text x="131.6" y="179">HEAT-</text>
<text x="47.9" y="182.7">LM4041DIM3-1.2</text>
<text x="94.6" y="183.1" transform="rotate(-90 94.6 183.1)">R71</text>
<text x="99.7" y="183.1" transform="rotate(-90 99.7 183.1)">10k</text>
<text x="131.6" y="181.7">VM</text>
<text x="69.6" y="190.6">GND</text>
<text x="94.2" y="190.6">GND</text>
<text x="135" y="190.6">GND</text>
</g>
<g font-size="2.3" fill="#505050">
<text x="187.1" y="28.9">6</text>
<text x="205.5" y="28.9">5</text>
<text x="187.1" y="34.3">2</text>
<text x="187.1" y="31.6">4</text>
<text x="191.3" y="35.5">2</text>
<text x="191.3" y="32.8">4</text>
<text x="191.3" y="30.1">6</text>
<text x="201.3" y="35.5">1</text>
<text x="201.3" y="32.8">3</text>
<text x="201.3" y="30.1">5</text>
<text x="205.5" y="34.3">1</text>
<text x="205.5" y="31.6">3</text>
<text x="73.3" y="39.8">5</text>
<text x="73.3" y="37.1">6</text>
<text x="79.6" y="41">VCC GND</text>
<text x="79.6" y="38.2">LX</text>
<text x="86.5" y="38.3">BST</text>
<text x="96" y="37.1">1</text>
<text x="96" y="39.8">2</text>
<text x="73.3" y="42.5">4</text>
<text x="79.6" y="43.7">EN</text>
<text x="88" y="43.7">FB</text>
<text x="96" y="42.5">3</text>
<text x="187.1" y="47.9">1</text>
<text x="205.5" y="47.9">2</text>
<text x="187.1" y="50.7">3</text>
<text x="187.1" y="53.4">5</text>
<text x="191.3" y="49.1">1</text>
<text x="191.3" y="51.9">3</text>
<text x="201.3" y="49.1">2</text>
<text x="201.3" y="51.9">4</text>
<text x="205.5" y="50.7">4</text>
<text x="205.5" y="53.4">6</text>
<text x="191.3" y="54.6">5</text>
<text x="201.3" y="54.6">6</text>
<text x="69.3" y="72.5">31</text>
<text x="69.3" y="75.2">32</text>
<text x="70.6" y="77.9">2</text>
<text x="76.9" y="73.7">UN</text>
<text x="76.9" y="76.4">IP</text>
<text x="90.6" y="76.4">CF</text>
<text x="90.6" y="73.6">RF</text>
<text x="98.7" y="77.9">23</text>
<text x="98.7" y="75.2">26</text>
<text x="98.7" y="72.5">27</text>
<text x="172.8" y="77.9">21</text>
<text x="172.8" y="72.5">29</text>
<text x="180.4" y="73.7">PC6(/RESET)</text>
<text x="204.1" y="76.4">PC1(ADC1)</text>
<text x="204.1" y="73.6">PC0(ADC0)</text>
<text x="221.2" y="77.9">25</text>
<text x="221.2" y="75.2">24</text>
<text x="221.2" y="72.5">23</text>
<text x="70.6" y="80.6">3</text>
<text x="70.6" y="83.3">4</text>
<text x="76.9" y="79.1">IA</text>
<text x="76.9" y="81.8">OSZ</text>
<text x="90.5" y="81.8">UP</text>
<text x="90.5" y="79.1">UA</text>
<text x="98.7" y="83.3">21</text>
<text x="98.7" y="80.6">22</text>
<text x="172.8" y="80.6">20</text>
<text x="172.8" y="83.3">18</text>
<text x="180.4" y="79.1">GND</text>
<text x="180.4" y="81.8">AREF</text>
<text x="204.1" y="81.8">PC3(ADC3)</text>
<text x="204.1" y="79.1">PC2(ADC2)</text>
<text x="221.2" y="83.3">27</text>
<text x="221.2" y="80.6">26</text>
<text x="252.5" y="83.3">4</text>
<text x="270.8" y="83.3">3</text>
<text x="70.6" y="86.1">6</text>
<text x="70.6" y="88.8">7</text>
<text x="76.9" y="84.5">DIAHG</text>
<text x="76.9" y="87.3">DIAHD</text>
<text x="76.9" y="90">RST</text>
<text x="88.8" y="90">VCC</text>
<text x="90.2" y="87.3">VM</text>
<text x="90.5" y="84.5">US</text>
<text x="98.7" y="88.8">19</text>
<text x="98.7" y="86.1">20</text>
<text x="180.4" y="84.5">AVCC</text>
<text x="198.7" y="84.5">PC4(ADC4/SDA)</text>
<text x="198.9" y="87.3">PC5(ADC5/SCL)</text>
<text x="210.1" y="90">ADC6</text>
<text x="221.2" y="88.8">19</text>
<text x="221.2" y="86.1">28</text>
<text x="252.5" y="86.1">5</text>
<text x="252.5" y="88.8">6</text>
<text x="256.6" y="84.5">SDA</text>
<text x="256.6" y="87.3">SCL</text>
<text x="256.6" y="90">A0</text>
<text x="261.5" y="90">VOUT</text>
<text x="262.8" y="87.3">GND</text>
<text x="263.1" y="84.5">VCC</text>
<text x="270.8" y="88.8">1</text>
<text x="270.8" y="86.1">2</text>
<text x="69.3" y="94.2">10</text>
<text x="70.6" y="91.5">8</text>
<text x="76.9" y="92.7">RS</text>
<text x="76.9" y="95.4">RM</text>
<text x="87.8" y="95.4">MOSI</text>
<text x="90.6" y="92.7">SS</text>
<text x="98.7" y="94.2">15</text>
<text x="98.7" y="91.5">17</text>
<text x="174.1" y="91.5">7</text>
<text x="180.4" y="92.7">PB6(XTAL1/TOSC1)</text>
<text x="210.1" y="92.7">ADC7</text>
<text x="221.2" y="91.5">22</text>
<text x="69.3" y="99.7">12</text>
<text x="69.5" y="97">11</text>
<text x="76.9" y="98.2">CM</text>
<text x="76.9" y="100.9">UR</text>
<text x="87.8" y="98.2">MISO</text>
<text x="88.9" y="100.9">SCK</text>
<text x="98.7" y="99.7">13</text>
<text x="98.7" y="97">14</text>
<text x="174.1" y="97">8</text>
<text x="180.4" y="98.2">PB7(XTAL2/TOSC2)</text>
<text x="205.3" y="98.2">PD0(RXD)</text>
<text x="205.6" y="100.9">PD1(TXD)</text>
<text x="221.2" y="99.7">31</text>
<text x="221.2" y="97">30</text>
<text x="69.3" y="107.8">18</text>
<text x="70.6" y="105.1">5</text>
<text x="76.9" y="106.3">VCCS</text>
<text x="90.5" y="106.3">UB</text>
<text x="98.7" y="105.1">30</text>
<text x="174.1" y="105.1">3</text>
<text x="174.1" y="107.8">5</text>
<text x="180.4" y="106.3">GND</text>
<text x="205.2" y="106.3">PD3(INT1)</text>
<text x="205.2" y="103.6">PD2(INT0)</text>
<text x="221.2" y="107.8">2</text>
<text x="221.2" y="105.1">1</text>
<text x="221.2" y="102.4">32</text>
<text x="69.3" y="110.6">29</text>
<text x="69.3" y="113.3">28</text>
<text x="76.9" y="111.8">GND</text>
<text x="76.9" y="109">VCCSS</text>
<text x="174.1" y="110.6">4</text>
<text x="174.1" y="113.3">6</text>
<text x="180.4" y="109">GND</text>
<text x="180.4" y="111.8">VCC</text>
<text x="202.1" y="109">PD4(XCK/T0)</text>
<text x="207.5" y="111.8">PD5(T1)</text>
<text x="221.2" y="113.3">10</text>
<text x="221.2" y="110.6">9</text>
<text x="76.9" y="114.5">GNDS</text>
<text x="180.4" y="114.5">VCC</text>
<text x="205.1" y="117.2">PD7(AIN1)</text>
<text x="205.1" y="114.5">PD6(AIN0)</text>
<text x="221.2" y="116">11</text>
<text x="204.1" y="125.4">PB1(OC1A)</text>
<text x="206.5" y="122.7">PB0(ICP)</text>
<text x="221.2" y="124.2">13</text>
<text x="221.2" y="121.5">12</text>
<text x="73.3" y="129.6">4</text>
<text x="79.6" y="130.8">IN2</text>
<text x="88" y="130.8">D2</text>
<text x="96" y="129.6">5</text>
<text x="199" y="130.8">PB3(MOSI/OC2)</text>
<text x="200.3" y="128.1">PB2(SS/OC1B)</text>
<text x="221.2" y="129.6">15</text>
<text x="221.2" y="126.9">14</text>
<text x="73.3" y="137.8">1</text>
<text x="73.3" y="135.1">2</text>
<text x="73.3" y="132.4">3</text>
<text x="79.6" y="136.3">IN1</text>
<text x="79.6" y="133.5">S2</text>
<text x="88" y="133.6">D2</text>
<text x="88" y="136.3">D1</text>
<text x="96" y="132.4">6</text>
<text x="96" y="135.1">7</text>
<text x="96" y="137.8">8</text>
<text x="136" y="132.4">1</text>
<text x="136" y="135.1">3</text>
<text x="136" y="137.8">5</text>
<text x="145" y="132.4">2</text>
<text x="145" y="135.1">4</text>
<text x="145" y="137.8">6</text>
<text x="204.4" y="133.5">PB4(MISO)</text>
<text x="205.6" y="136.3">PB5(SCK)</text>
<text x="221.2" y="135.1">17</text>
<text x="221.2" y="132.4">16</text>
<text x="79.6" y="139">S1</text>
<text x="88" y="139">D1</text>
<text x="136" y="140.5">7</text>
<text x="136" y="143.2">9</text>
<text x="145" y="140.5">8</text>
<text x="145" y="143.2">10</text>
<text x="144.1" y="156.9">1</text>
<text x="144.1" y="159.6">2</text>
<text x="144.1" y="162.3">3</text>
<text x="144.1" y="175.9">1</text>
<text x="144.1" y="178.6">2</text>
<text x="144.1" y="181.4">3</text>
<text x="144.1" y="184.1">4</text>
</g>
<g font-size="1.9" fill="#800000">
<text x="65.6" y="45.2" transform="rotate(-90 65.6 45.2)">+</text>
<text x="131" y="45.2" transform="rotate(-90 131 45.2)">+</text>
</g>
</svg>
